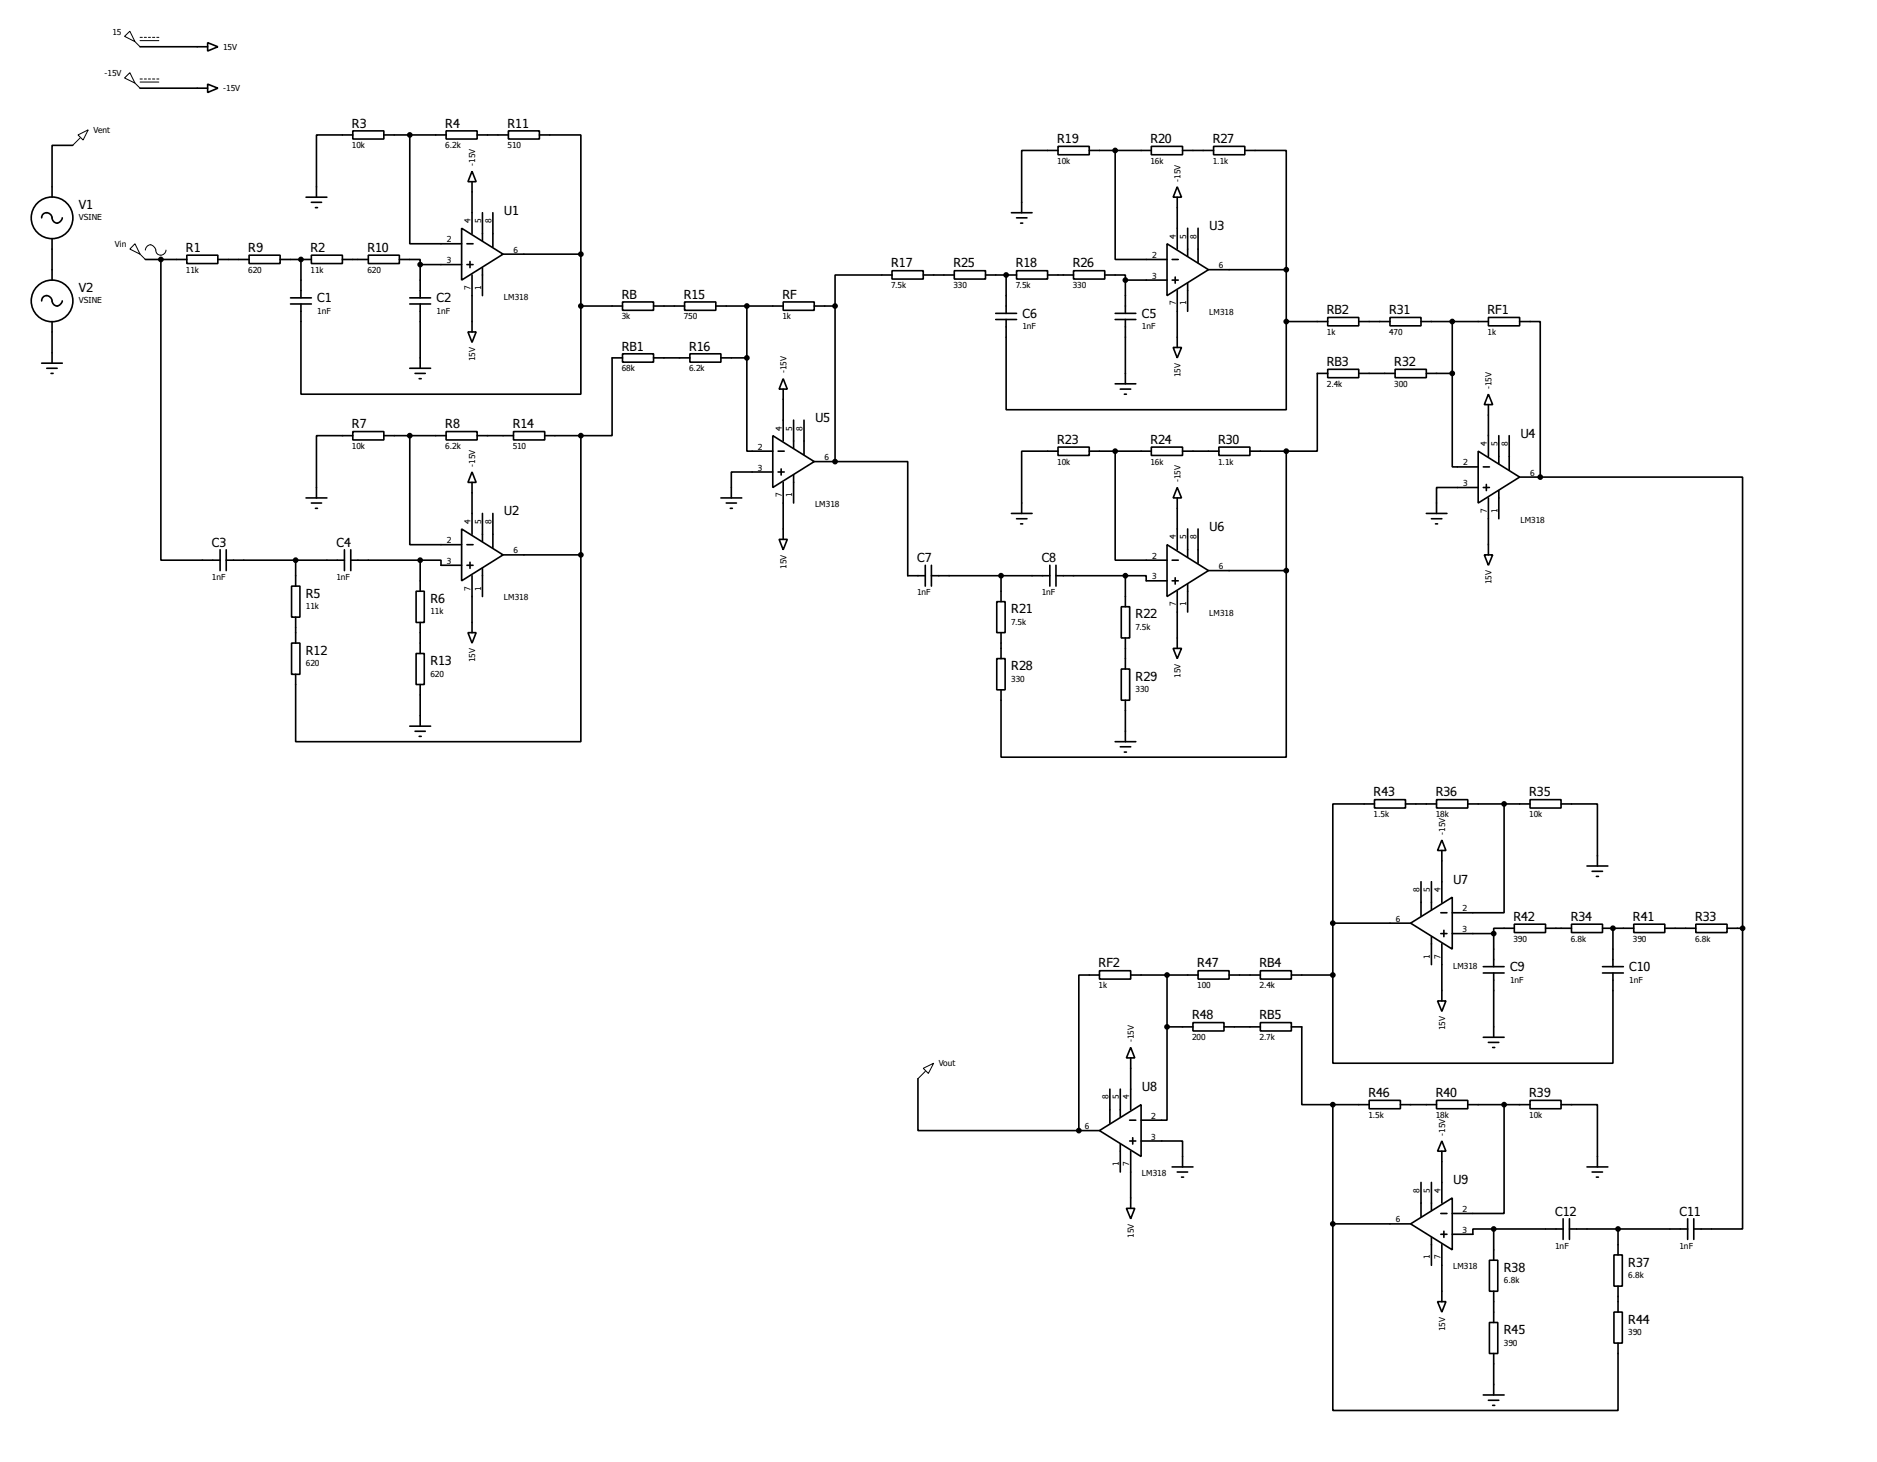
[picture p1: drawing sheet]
<svg xmlns="http://www.w3.org/2000/svg" width="460mm" height="358mm" viewBox="0 0 460 358" stroke-linecap="round" stroke-linejoin="round" font-family="sans-serif">
<g fill="none" stroke="#000" stroke-width=".4">
<path d="M34.3 11.5h16.6M50.9 10.5l2.5 1-2.5 1zM17.8 35.6h-5v12.7M34.3 21.6h16.6M50.9 20.6l2.5 1-2.5 1.1zM86.4 32.1h7.6v2h-7.6zM86.4 33.1h-8.9v15.2M94 33.1h15.3M100.4 33.1v26.6h12.7M109.3 32.1h7.6v2h-7.6zM116.9 33.1h7.6M124.5 32.1h7.6v2h-7.6z"/>
<path d="M132.1 33.1h10.2v29.2M259.1 35.9h7.7v2h-7.7zM259.1 36.9h-8.9v15.2M266.8 36.9h15.2M273.1 36.9v26.7h12.7M282 35.9h7.6v2h-7.6zM289.6 36.9h7.6M297.2 35.9h7.7v2h-7.7zM304.9 36.9h10.1v29.2M10.2 53.4a1.32 1.32 0 0 1 1.5-1.3 1.32 1.32 0 0 1 1.1 1.6 1.24 1.24 0 0 0 1.4 .9 1.24 1.24 0 0 0 1.1-1.2M12.8 58.5v10.1M75 48.3h5.1"/>
<path d="M76.3 49.6h2.5M77.3 50.9h.5M113.1 55.9l10.1 6.4-10.1 6.3zM114.4 59.7h1.5M115.6 42l1 2.5h-2zM115.6 44.5v12.7M118.2 52.1v6.9M120.7 52.1v8.4M247.7 52.1h5.1M249 53.4h2.5M250 54.7h.5M285.8 59.7l10.2 6.4-10.2 6.3z"/>
<path d="M288.3 45.8l1.1 2.5h-2.1zM288.3 48.3v12.7M290.9 55.9v6.9M293.4 55.9v8.4M10.2 73.7a1.32 1.32 0 0 1 1.5-1.3 1.32 1.32 0 0 1 1.1 1.6 1.24 1.24 0 0 0 1.4 .9 1.24 1.24 0 0 0 1.1-1.2M12.8 78.8v10.2M35.6 63.6h10.2M39.4 63.6v73.6h14.5M45.8 62.5h7.6v2.1h-7.6zM53.4 63.6h7.6M61 62.5h7.6v2.1h-7.6zM68.6 63.6h7.7"/>
<path d="M71.2 74.5h5.1M71.2 73h5.1M73.7 74.5v22.1h68.6v-21.6M73.7 63.6v9.4M76.3 62.5h7.6v2.1h-7.6zM83.9 63.6h6.3M90.2 62.5h7.6v2.1h-7.6zM97.8 63.6h5.1v1.2M100.4 74.5h5.1M100.4 73h5.1M102.9 64.8v8.2M102.9 74.5v15.7"/>
<path d="M102.9 64.8h10.2M114.4 64.8h1.5M115.1 64.1v1.5M115.6 67.4v13.9M118.2 65.6v6.8M123.2 62.3h19.1M142.3 75h10.2M142.3 62.3v12.7M152.5 74h7.6v2h-7.6zM160.1 75h7.6M167.7 74h7.6v2h-7.6zM175.3 75h16.5"/>
<path d="M182.9 75v12.7M191.8 74h7.6v2h-7.6zM199.4 75h5.1M204.5 75v38.1M218.5 66.3h7.6v2.1h-7.6zM218.5 67.4h-14v7.6M226.1 67.4h7.6M233.7 66.3h7.7v2.1h-7.7zM241.4 67.4h7.6M243.9 78.3h5.1M243.9 76.8h5.1M246.4 78.3v22.1h68.6v-21.6"/>
<path d="M246.4 67.4v9.4M249 66.3h7.6v2.1h-7.6zM256.6 67.4h6.3M262.9 66.3h7.7v2.1h-7.7zM270.6 67.4h5v1.2M273.1 78.3h5.1M273.1 76.8h5.1M275.6 68.6v8.2M275.6 78.3v15.7M275.6 68.6h10.2M287.1 63.6h1.5M287.1 68.6h1.5"/>
<path d="M287.8 67.9v1.5M288.3 71.2v13.9M290.9 69.4v6.9M296 66.1h19M315 78.8h10.2M315 66.1v12.7M325.2 77.8h7.6v2h-7.6zM332.8 78.8h7.6M340.4 77.8h7.6v2h-7.6zM348 78.8h16.5M355.7 78.8v12.7M364.5 77.8h7.7v2h-7.7z"/>
<path d="M372.2 78.8h5v38.1M10.2 89h5.1M11.5 90.2h2.5M12.5 91.5h.5M100.4 90.2h5.1M101.7 91.5h2.5M102.7 92.8h.5M114.6 81.3h2l-1 2.6zM152.5 86.7h7.6v2h-7.6zM152.5 87.7h-2.6v19h-7.6M160.1 87.7h8.9M169 86.7h7.6v2h-7.6z"/>
<path d="M176.6 87.7h6.3M182.9 87.7v22.8h6.4M191.8 92.8l1 2.5h-2zM191.8 95.3v12.7M273.1 94h5.1M274.4 95.3h2.5M275.4 96.6h.5M287.3 85.1h2.1l-1.1 2.6zM325.2 90.5h7.6v2h-7.6zM325.2 91.5h-2.6v19h-7.6M332.8 91.5h8.9M341.7 90.5h7.6v2h-7.6z"/>
<path d="M349.3 91.5h6.4M355.7 91.5v22.9h6.3M364.5 96.6l1.1 2.5h-2.1zM364.5 99.1v12.7M86.4 105.7h7.6v2.1h-7.6zM86.4 106.7h-8.9v15.3M94 106.7h15.3M100.4 106.7v26.7h12.7M109.3 105.7h7.6v2.1h-7.6zM115.6 115.6l1 2.6h-2zM115.6 118.2v12.7M116.9 106.7h8.9"/>
<path d="M125.8 105.7h7.6v2.1h-7.6zM133.4 106.7h8.9M142.3 106.7v29.2M189.3 106.7l10.1 6.4-10.1 6.3zM189.3 115.6h-10.2v6.4M190.6 110.5h1.5M190.6 115.6h1.5M191.3 114.9v1.5M191.8 118.2v13.9M194.4 102.9v6.9M194.4 116.4v6.8M196.9 102.9v8.4"/>
<path d="M199.4 113.1h5.1M204.5 113.1h17.8v27.9h4.3M259.1 109.5h7.7v2.1h-7.7zM259.1 110.5h-8.9v15.3M266.8 110.5h15.2M273.1 110.5v26.7h12.7M282 109.5h7.6v2.1h-7.6zM288.3 119.4l1.1 2.6h-2.1zM289.6 110.5h8.9M298.5 109.5h7.6v2.1h-7.6zM306.1 110.5h8.9M315 110.5v29.3"/>
<path d="M362 110.5l10.2 6.4-10.2 6.3zM362 119.4h-10.2v6.4M363.3 114.4h1.5M363.3 119.4h1.5M364 118.7v1.5M367.1 106.7v6.9M369.6 106.7v8.4M372.2 116.9h5M377.2 116.9h49.6v110.5M53.9 134.7v5.1M55.4 137.2h29M55.4 134.7v5.1"/>
<path d="M72.4 137.2v6.4M75 122h5.1M76.3 123.2h2.5M77.3 124.5h.5M84.4 134.7v5.1M85.9 137.2h17M85.9 134.7v5.1M102.9 137.2h5.1v1.3h5.1M102.9 137.2v7.6M113.1 129.6l10.1 6.3-10.1 6.4zM114.4 133.4h1.5M114.4 138.5h1.5"/>
<path d="M115.1 137.7v1.5M118.2 125.8v6.8M118.2 139.2v6.9M120.7 125.8v8.4M123.2 135.9h19.1M142.3 135.9v45.8h-69.9v-16.5M176.6 122h5.1M177.9 123.2h2.5M178.9 124.5h.5M190.8 132.1h2l-1 2.6zM226.6 138.5v5.1M228.1 138.5v5.1"/>
<path d="M247.7 125.8h5.1M249 127.1h2.5M250 128.3h.5M257.1 138.5v5.1M258.6 138.5v5.1M285.8 133.4l10.2 6.4-10.2 6.3zM287.1 137.2h1.5M288.3 122v12.7M290.9 129.6v6.9M293.4 129.6v8.4M296 139.8h19M315 139.8v45.7h-69.8v-16.5"/>
<path d="M349.3 125.8h5.1M350.6 127.1h2.5M351.6 128.3h.5M363.5 135.9h2.1l-1.1 2.6zM364.5 122v13.9M367.1 120.2v6.9M71.4 143.6h2.1v7.6h-2.1zM71.4 157.5h2.1v7.7h-2.1zM72.4 151.2v6.3M101.9 144.8h2v7.7h-2zM102.9 152.5v7.6M114.6 155h2l-1 2.5z"/>
<path d="M115.6 141v14M228.1 141h29M244.1 147.4h2.1v7.6h-2.1zM245.2 141v6.4M245.2 155v6.3M258.6 141h17M274.6 148.6h2.1v7.7h-2.1zM275.6 141h5.1v1.3h5.1M275.6 141v7.6M275.6 156.3v7.6M287.1 142.3h1.5M287.3 158.8h2.1l-1.1 2.5z"/>
<path d="M287.8 141.5v1.6M288.3 144.8v14M290.9 143.1v6.8M100.4 177.9h5.1M101.7 179.1h2.5M101.9 160.1h2v7.6h-2zM102.9 167.7v10.2M244.1 161.3h2.1v7.7h-2.1zM274.6 163.9h2.1v7.6h-2.1zM275.6 171.5v10.2M102.7 180.4h.5M273.1 181.7h5.1"/>
<path d="M274.4 182.9h2.5M275.4 184.2h.5M336.6 195.9h7.6v2h-7.6zM336.6 196.9h-10.2v29.2M344.2 196.9h7.6M351.8 195.9h7.7v2h-7.7zM359.5 196.9h15.2M368.4 196.9v26.7h-12.7M374.7 195.9h7.6v2h-7.6zM382.3 196.9h8.9v15.2M348 216v8.3M350.6 216v6.8"/>
<path d="M353.1 205.8l1 2.5h-2zM353.1 208.3v12.7M388.7 212.1h5.1M389.9 213.4h2.6M391 214.7h.5M269.3 237.8h7.6v2h-7.6zM269.3 238.8h-5.1v38.1M276.9 238.8h16.5M285.8 238.8v12.7M293.4 237.8h7.6v2h-7.6zM301 238.8h7.7M308.7 237.8h7.6v2h-7.6z"/>
<path d="M316.3 238.8h10.1M326.4 226.1h19.1M326.4 226.1v12.7M345.5 226.1l10.2-6.3v12.7zM350.6 229.4v6.9M352.9 228.7h1.5M352.9 223.6h1.5M353.1 231.2v14M353.6 227.9v1.5M355.7 228.7h10.1M363.3 238.3h5.1M363.3 236.8h5.1"/>
<path d="M365.8 228.7v8.1M365.8 238.3v15.8M370.9 226.4h7.6v2h-7.6zM370.9 227.4h-5.1v1.3M378.5 227.4h6.4M384.9 226.4h7.6v2h-7.6zM392.5 227.4h7.6M392.5 238.3h5.1M392.5 236.8h5.1M395 238.3v22.1h-68.6v-21.6M395 227.4v9.4M400.1 226.4h7.6v2h-7.6z"/>
<path d="M407.7 227.4h7.6M415.3 226.4h7.7v2h-7.7zM423 227.4h3.8M426.8 227.4v73.6h-12M276.9 256.6l1 2.5h-2zM276.9 259.1v12.7M285.8 251.5v22.9h-6.3M285.8 251.5h6.4M292.2 250.5h7.6v2h-7.6zM299.8 251.5h8.9M308.7 250.5h7.6v2h-7.6zM316.3 251.5h2.5v19.1h7.6"/>
<path d="M352.1 245.2h2l-1 2.5zM363.3 254.1h5.1M364.5 255.3h2.6M365.6 256.6h.5M224.8 264.2v12.7h39.4M264.2 276.9h5.1M269.3 276.9l10.2-6.3v12.7zM271.8 266.8v8.3M274.4 266.8v6.8M276.7 274.4h1.5M276.7 279.5h1.5M277.4 278.7v1.5"/>
<path d="M279.5 279.5h10.1v6.3M326.4 270.6h8.9M326.4 270.6v29.2M335.3 269.5h7.7v2.1h-7.7zM343 270.6h8.8M351.8 269.5h7.7v2.1h-7.7zM353.1 279.5l1 2.5h-2zM359.5 270.6h15.2M368.4 270.6v26.6h-12.7M374.7 269.5h7.6v2.1h-7.6zM382.3 270.6h8.9v15.2M274.4 280.2v6.9"/>
<path d="M275.9 296h2l-1 2.5zM276.9 282v14M287.1 285.8h5.1M288.3 287.1h2.6M289.4 288.3h.5M326.4 299.8v45.7h69.9v-16.5M326.4 299.8h19.1M345.5 299.8l10.2-6.4v12.7zM348 289.6v8.4M350.6 289.6v6.9M352.9 297.2h1.5M353.1 282v12.7"/>
<path d="M382.8 298.5v5.1M384.4 298.5v5.1M388.7 285.8h5.1M389.9 287.1h2.6M391 288.3h.5M413.3 298.5v5.1M414.8 298.5v5.1M350.6 303.1v6.8M352.1 318.8h2l-1 2.6zM352.9 302.3h1.5M353.1 304.9v13.9M353.6 301.6v1.5"/>
<path d="M364.8 308.7h2v7.6h-2zM365.8 301h-5.1v1.3h-5M365.8 301v7.7M365.8 316.3v7.6M365.8 301h17M384.4 301h28.9M395.3 307.4h2v7.6h-2zM396.3 301v6.4M396.3 315v6.4M364.8 323.9h2v7.6h-2zM365.8 331.5v10.2M395.3 321.4h2v7.6h-2z"/>
<path d="M363.3 341.7h5.1M364.5 343h2.6M365.6 344.2h.5"/>
<circle cx="12.7" cy="53.4" r="5.1"/>
<circle cx="12.7" cy="73.7" r="5.1"/>
</g>
<g fill="#000">
<circle cx="73.7" cy="63.6" r=".2"/>
<circle cx="246.4" cy="67.4" r=".2"/>
<circle cx="204.5" cy="113.1" r=".2"/>
<circle cx="377.2" cy="116.9" r=".2"/>
<circle cx="395" cy="227.4" r=".2"/>
<circle cx="264.2" cy="276.9" r=".2"/>
</g>
<g fill="none" stroke="#000" stroke-width=".24">
<path d="M30.5 8.9l1.3-1.2 1.3 2.5zM30.5 19.1l1.3-1.3 1.3 2.6zM33.1 10.2l1.2 1.3M34.3 9.2h.6M34.3 10h4.6M34.3 19.4h.6M35.4 9.2h.5M35.4 19.4h.5M36.4 9.2h.5M36.4 19.4h.5M37.4 9.2h.5M37.4 19.4h.5"/>
<path d="M38.4 9.2h.5M38.4 19.4h.5M19.1 33.1l2.5-1.3-1.2 2.5zM19.6 33.8l-1.8 1.8M33.1 20.4l1.2 1.2M34.3 20.1h4.6M33.1 59.7l1.2 2.6-2.5-1.3zM34.3 62.3l1.3 1.3M35.6 61.3a1.28 1.28 0 0 1 1.3-1.4 1.28 1.28 0 0 1 1.3 1.4 1.25 1.25 0 0 0 1.2 1.2 1.25 1.25 0 0 0 1.3-1.2M226.1 261.7l2.6-1.3-1.3 2.5zM226.6 262.4l-1.8 1.8"/>
</g>
<g fill="#000" stroke="#000" stroke-width=".4">
<circle cx="100.3" cy="33.1" r=".5"/>
<circle cx="273.1" cy="36.9" r=".5"/>
<circle cx="39.4" cy="63.6" r=".5"/>
<circle cx="73.7" cy="63.6" r=".5"/>
<circle cx="102.9" cy="64.8" r=".5"/>
<circle cx="142.2" cy="62.3" r=".5"/>
<circle cx="142.2" cy="75" r=".5"/>
<circle cx="182.9" cy="75" r=".5"/>
<circle cx="204.5" cy="75" r=".5"/>
<circle cx="246.4" cy="67.4" r=".5"/>
<circle cx="275.6" cy="68.6" r=".5"/>
<circle cx="315" cy="78.8" r=".5"/>
<circle cx="315" cy="66.1" r=".5"/>
<circle cx="355.6" cy="78.8" r=".5"/>
<circle cx="182.9" cy="87.7" r=".5"/>
<circle cx="355.6" cy="91.5" r=".5"/>
<circle cx="100.3" cy="106.7" r=".5"/>
<circle cx="142.2" cy="106.7" r=".5"/>
<circle cx="204.5" cy="113.1" r=".5"/>
<circle cx="273.1" cy="110.5" r=".5"/>
<circle cx="315" cy="110.5" r=".5"/>
<circle cx="377.2" cy="116.9" r=".5"/>
<circle cx="72.4" cy="137.2" r=".5"/>
<circle cx="102.9" cy="137.2" r=".5"/>
<circle cx="142.2" cy="135.9" r=".5"/>
<circle cx="315" cy="139.8" r=".5"/>
<circle cx="245.1" cy="141" r=".5"/>
<circle cx="275.6" cy="141" r=".5"/>
<circle cx="368.3" cy="196.9" r=".5"/>
<circle cx="285.8" cy="238.8" r=".5"/>
<circle cx="326.4" cy="238.8" r=".5"/>
<circle cx="326.4" cy="226.1" r=".5"/>
<circle cx="365.8" cy="228.7" r=".5"/>
<circle cx="395" cy="227.4" r=".5"/>
<circle cx="426.7" cy="227.4" r=".5"/>
<circle cx="285.8" cy="251.5" r=".5"/>
<circle cx="264.2" cy="276.9" r=".5"/>
<circle cx="326.4" cy="270.6" r=".5"/>
<circle cx="368.3" cy="270.6" r=".5"/>
<circle cx="326.4" cy="299.8" r=".5"/>
<circle cx="365.8" cy="301" r=".5"/>
<circle cx="396.2" cy="301" r=".5"/>
</g>
<g font-size="3.7">
<text x="86.2" y="31.3">R3</text>
<text x="109.1" y="31.3">R4</text>
<text x="124.3" y="31.3">R11</text>
<text x="258.9" y="35">R19</text>
<text x="281.8" y="35">R20</text>
<text x="297" y="35">R27</text>
<text x="19.3" y="51.2">V1</text>
<text x="123.4" y="52.6">U1</text>
<text x="296.2" y="56.4">U3</text>
<text x="45.6" y="61.7">R1</text>
<text x="60.8" y="61.7">R9</text>
<text x="76.1" y="61.7">R2</text>
<text x="90" y="61.7">R10</text>
<text x="218.3" y="65.5">R17</text>
<text x="233.5" y="65.5">R25</text>
<text x="248.8" y="65.5">R18</text>
<text x="262.7" y="65.5">R26</text>
<text x="19.3" y="71.5">V2</text>
<text x="77.7" y="74">C1</text>
<text x="106.9" y="74">C2</text>
<text x="152.3" y="73.2">RB</text>
<text x="167.5" y="73.2">R15</text>
<text x="191.6" y="73.2">RF</text>
<text x="250.4" y="77.8">C6</text>
<text x="279.7" y="77.8">C5</text>
<text x="325" y="76.9">RB2</text>
<text x="340.2" y="76.9">R31</text>
<text x="364.3" y="76.9">RF1</text>
<text x="152.3" y="85.9">RB1</text>
<text x="168.8" y="85.9">R16</text>
<text x="325" y="89.6">RB3</text>
<text x="341.5" y="89.6">R32</text>
<text x="86.2" y="104.9">R7</text>
<text x="109.1" y="104.9">R8</text>
<text x="125.6" y="104.9">R14</text>
<text x="199.6" y="103.4">U5</text>
<text x="372.4" y="107.2">U4</text>
<text x="258.9" y="108.7">R23</text>
<text x="281.8" y="108.7">R24</text>
<text x="298.3" y="108.7">R30</text>
<text x="123.4" y="126.3">U2</text>
<text x="296.2" y="130.1">U6</text>
<text x="51.9" y="133.9">C3</text>
<text x="82.4" y="133.9">C4</text>
<text x="224.6" y="137.6">C7</text>
<text x="255.1" y="137.6">C8</text>
<text x="74.9" y="146.4">R5</text>
<text x="105.4" y="147.7">R6</text>
<text x="247.7" y="150.2">R21</text>
<text x="278.1" y="151.5">R22</text>
<text x="74.9" y="160.4">R12</text>
<text x="105.4" y="162.9">R13</text>
<text x="247.7" y="164.2">R28</text>
<text x="278.1" y="166.7">R29</text>
<text x="336.4" y="195.1">R43</text>
<text x="351.6" y="195.1">R36</text>
<text x="374.5" y="195.1">R35</text>
<text x="355.9" y="216.4">U7</text>
<text x="370.7" y="225.6">R42</text>
<text x="384.7" y="225.6">R34</text>
<text x="399.9" y="225.6">R41</text>
<text x="415.1" y="225.6">R33</text>
<text x="269.1" y="237">RF2</text>
<text x="293.2" y="237">R47</text>
<text x="308.5" y="237">RB4</text>
<text x="369.8" y="237.9">C9</text>
<text x="399" y="237.9">C10</text>
<text x="292" y="249.7">R48</text>
<text x="308.5" y="249.7">RB5</text>
<text x="279.7" y="267.2">U8</text>
<text x="335.1" y="268.7">R46</text>
<text x="351.6" y="268.7">R40</text>
<text x="374.5" y="268.7">R39</text>
<text x="355.9" y="290.1">U9</text>
<text x="380.9" y="297.7">C12</text>
<text x="411.3" y="297.7">C11</text>
<text x="368.3" y="311.5">R38</text>
<text x="398.8" y="310.2">R37</text>
<text x="368.3" y="326.8">R45</text>
<text x="398.8" y="324.2">R44</text>
</g>
<g font-size="2.5">
<text x="27.6" y="8.5">15</text>
<text x="54.7" y="12.3">15V</text>
<text x="25.6" y="18.6">-15V</text>
<text x="54.7" y="22.4">-15V</text>
<text x="22.9" y="32.6">Vent</text>
<text x="86.2" y="36.3">10k</text>
<text x="109.1" y="36.3">6.2k</text>
<text x="116.4" y="40.7" transform="rotate(-90 116.4 40.7)">-15V</text>
<text x="124.3" y="36.3">510</text>
<text x="258.9" y="40.2">10k</text>
<text x="281.8" y="40.2">16k</text>
<text x="297" y="40.2">1.1k</text>
<text x="289.1" y="44.5" transform="rotate(-90 289.1 44.5)">-15V</text>
<text x="19.3" y="54">VSINE</text>
<text x="109.4" y="59.3">2</text>
<text x="115.3" y="54.7" transform="rotate(-90 115.3 54.7)">4</text>
<text x="117.8" y="54.7" transform="rotate(-90 117.8 54.7)">5</text>
<text x="120.4" y="54.6" transform="rotate(-90 120.4 54.6)">8</text>
<text x="288" y="58.5" transform="rotate(-90 288 58.5)">4</text>
<text x="290.5" y="58.5" transform="rotate(-90 290.5 58.5)">5</text>
<text x="293.1" y="58.5" transform="rotate(-90 293.1 58.5)">8</text>
<text x="28.2" y="60.5">Vin</text>
<text x="109.4" y="64.5">3</text>
<text x="125.8" y="61.9">6</text>
<text x="282.2" y="63.2">2</text>
<text x="298.5" y="65.7">6</text>
<text x="45.6" y="66.8">11k</text>
<text x="60.8" y="66.8">620</text>
<text x="76.1" y="66.8">11k</text>
<text x="90" y="66.8">620</text>
<text x="115.3" y="71" transform="rotate(-90 115.3 71)">7</text>
<text x="117.8" y="71" transform="rotate(-90 117.8 71)">1</text>
<text x="218.3" y="70.6">7.5k</text>
<text x="233.5" y="70.6">330</text>
<text x="248.8" y="70.6">7.5k</text>
<text x="262.7" y="70.6">330</text>
<text x="282.2" y="68.3">3</text>
<text x="19.3" y="74.3">VSINE</text>
<text x="77.7" y="76.8">1nF</text>
<text x="106.9" y="76.8">1nF</text>
<text x="123.4" y="73.4">LM318</text>
<text x="288" y="74.8" transform="rotate(-90 288 74.8)">7</text>
<text x="290.5" y="74.8" transform="rotate(-90 290.5 74.8)">1</text>
<text x="296.2" y="77.2">LM318</text>
<text x="152.3" y="78.3">3k</text>
<text x="167.5" y="78.3">750</text>
<text x="191.6" y="78.3">1k</text>
<text x="250.4" y="80.6">1nF</text>
<text x="279.7" y="80.6">1nF</text>
<text x="325" y="82.1">1k</text>
<text x="340.2" y="82.1">470</text>
<text x="364.3" y="82.1">1k</text>
<text x="116.4" y="88.5" transform="rotate(-90 116.4 88.5)">15V</text>
<text x="152.3" y="91">68k</text>
<text x="168.8" y="91">6.2k</text>
<text x="192.6" y="91.5" transform="rotate(-90 192.6 91.5)">-15V</text>
<text x="289.1" y="92.4" transform="rotate(-90 289.1 92.4)">15V</text>
<text x="325" y="94.8">2.4k</text>
<text x="341.5" y="94.8">300</text>
<text x="365.3" y="95.3" transform="rotate(-90 365.3 95.3)">-15V</text>
<text x="191.5" y="105.5" transform="rotate(-90 191.5 105.5)">4</text>
<text x="194" y="105.5" transform="rotate(-90 194 105.5)">5</text>
<text x="196.6" y="105.5" transform="rotate(-90 196.6 105.5)">8</text>
<text x="86.2" y="110">10k</text>
<text x="109.1" y="110">6.2k</text>
<text x="125.6" y="110">510</text>
<text x="185.6" y="110.1">2</text>
<text x="202" y="112.7">6</text>
<text x="258.9" y="113.8">10k</text>
<text x="281.8" y="113.8">16k</text>
<text x="298.3" y="113.8">1.1k</text>
<text x="364.2" y="109.2" transform="rotate(-90 364.2 109.2)">4</text>
<text x="366.7" y="109.3" transform="rotate(-90 366.7 109.3)">5</text>
<text x="369.3" y="109.3" transform="rotate(-90 369.3 109.3)">8</text>
<text x="116.4" y="114.4" transform="rotate(-90 116.4 114.4)">-15V</text>
<text x="185.6" y="115.3">3</text>
<text x="289.1" y="118.2" transform="rotate(-90 289.1 118.2)">-15V</text>
<text x="358.4" y="119.1">3</text>
<text x="358.4" y="114">2</text>
<text x="374.7" y="116.5">6</text>
<text x="191.5" y="121.8" transform="rotate(-90 191.5 121.8)">7</text>
<text x="194" y="121.8" transform="rotate(-90 194 121.8)">1</text>
<text x="199.6" y="124.2">LM318</text>
<text x="364.2" y="125.6" transform="rotate(-90 364.2 125.6)">7</text>
<text x="366.7" y="125.6" transform="rotate(-90 366.7 125.6)">1</text>
<text x="115.3" y="128.3" transform="rotate(-90 115.3 128.3)">4</text>
<text x="117.8" y="128.3" transform="rotate(-90 117.8 128.3)">5</text>
<text x="120.4" y="128.3" transform="rotate(-90 120.4 128.3)">8</text>
<text x="372.4" y="128">LM318</text>
<text x="109.4" y="133.1">2</text>
<text x="125.8" y="135.5">6</text>
<text x="282.2" y="136.9">2</text>
<text x="288" y="132.1" transform="rotate(-90 288 132.1)">4</text>
<text x="290.5" y="132.1" transform="rotate(-90 290.5 132.1)">5</text>
<text x="293.1" y="132.1" transform="rotate(-90 293.1 132.1)">8</text>
<text x="51.9" y="142">1nF</text>
<text x="82.4" y="142">1nF</text>
<text x="109.4" y="138.1">3</text>
<text x="192.6" y="139.3" transform="rotate(-90 192.6 139.3)">15V</text>
<text x="282.2" y="141.9">3</text>
<text x="298.5" y="139.4">6</text>
<text x="365.3" y="143.2" transform="rotate(-90 365.3 143.2)">15V</text>
<text x="74.9" y="149.2">11k</text>
<text x="115.3" y="144.6" transform="rotate(-90 115.3 144.6)">7</text>
<text x="117.8" y="144.7" transform="rotate(-90 117.8 144.7)">1</text>
<text x="123.4" y="147.1">LM318</text>
<text x="224.6" y="145.8">1nF</text>
<text x="255.1" y="145.8">1nF</text>
<text x="287.9" y="148.5" transform="rotate(-90 287.9 148.5)">7</text>
<text x="290.5" y="148.5" transform="rotate(-90 290.5 148.5)">1</text>
<text x="105.4" y="150.5">11k</text>
<text x="247.7" y="153">7.5k</text>
<text x="278.1" y="154.3">7.5k</text>
<text x="296.2" y="150.9">LM318</text>
<text x="74.9" y="163.2">620</text>
<text x="105.4" y="165.7">620</text>
<text x="116.4" y="162.2" transform="rotate(-90 116.4 162.2)">15V</text>
<text x="247.7" y="167">330</text>
<text x="289.1" y="166" transform="rotate(-90 289.1 166)">15V</text>
<text x="278.1" y="169.5">330</text>
<text x="336.4" y="200.2">1.5k</text>
<text x="351.6" y="200.2">18k</text>
<text x="374.5" y="200.2">10k</text>
<text x="353.9" y="204.5" transform="rotate(-90 353.9 204.5)">-15V</text>
<text x="347.7" y="218.5" transform="rotate(-90 347.7 218.5)">8</text>
<text x="350.2" y="218.5" transform="rotate(-90 350.2 218.5)">5</text>
<text x="352.8" y="218.4" transform="rotate(-90 352.8 218.4)">4</text>
<text x="341.9" y="225.8">6</text>
<text x="358.2" y="223.2">2</text>
<text x="358.2" y="228.3">3</text>
<text x="370.7" y="230.7">390</text>
<text x="384.7" y="230.7">6.8k</text>
<text x="399.9" y="230.7">390</text>
<text x="415.1" y="230.7">6.8k</text>
<text x="350.2" y="234.8" transform="rotate(-90 350.2 234.8)">1</text>
<text x="352.8" y="234.8" transform="rotate(-90 352.8 234.8)">7</text>
<text x="355.9" y="237.3">LM318</text>
<text x="269.1" y="242.1">1k</text>
<text x="293.2" y="242.1">100</text>
<text x="308.5" y="242.1">2.4k</text>
<text x="369.8" y="240.7">1nF</text>
<text x="399" y="240.7">1nF</text>
<text x="277.7" y="255.3" transform="rotate(-90 277.7 255.3)">-15V</text>
<text x="292" y="254.8">200</text>
<text x="308.5" y="254.8">2.7k</text>
<text x="353.9" y="252.4" transform="rotate(-90 353.9 252.4)">15V</text>
<text x="229.9" y="261.2">Vout</text>
<text x="271.5" y="269.3" transform="rotate(-90 271.5 269.3)">8</text>
<text x="274" y="269.3" transform="rotate(-90 274 269.3)">5</text>
<text x="276.6" y="269.2" transform="rotate(-90 276.6 269.2)">4</text>
<text x="282" y="274">2</text>
<text x="335.1" y="273.8">1.5k</text>
<text x="351.6" y="273.8">18k</text>
<text x="374.5" y="273.8">10k</text>
<text x="265.7" y="276.6">6</text>
<text x="282" y="279.1">3</text>
<text x="353.9" y="278.2" transform="rotate(-90 353.9 278.2)">-15V</text>
<text x="274" y="285.6" transform="rotate(-90 274 285.6)">1</text>
<text x="276.6" y="285.6" transform="rotate(-90 276.6 285.6)">7</text>
<text x="279.7" y="288.1">LM318</text>
<text x="347.7" y="292.2" transform="rotate(-90 347.7 292.2)">8</text>
<text x="350.2" y="292.2" transform="rotate(-90 350.2 292.2)">5</text>
<text x="352.8" y="292.2" transform="rotate(-90 352.8 292.2)">4</text>
<text x="341.9" y="299.4">6</text>
<text x="358.2" y="296.9">2</text>
<text x="277.7" y="303.2" transform="rotate(-90 277.7 303.2)">15V</text>
<text x="358.2" y="302">3</text>
<text x="380.9" y="305.8">1nF</text>
<text x="411.3" y="305.8">1nF</text>
<text x="350.2" y="308.5" transform="rotate(-90 350.2 308.5)">1</text>
<text x="352.8" y="308.5" transform="rotate(-90 352.8 308.5)">7</text>
<text x="355.9" y="310.9">LM318</text>
<text x="368.3" y="314.3">6.8k</text>
<text x="398.8" y="313.1">6.8k</text>
<text x="353.9" y="326" transform="rotate(-90 353.9 326)">15V</text>
<text x="368.3" y="329.6">390</text>
<text x="398.8" y="327">390</text>
</g>
</svg>
